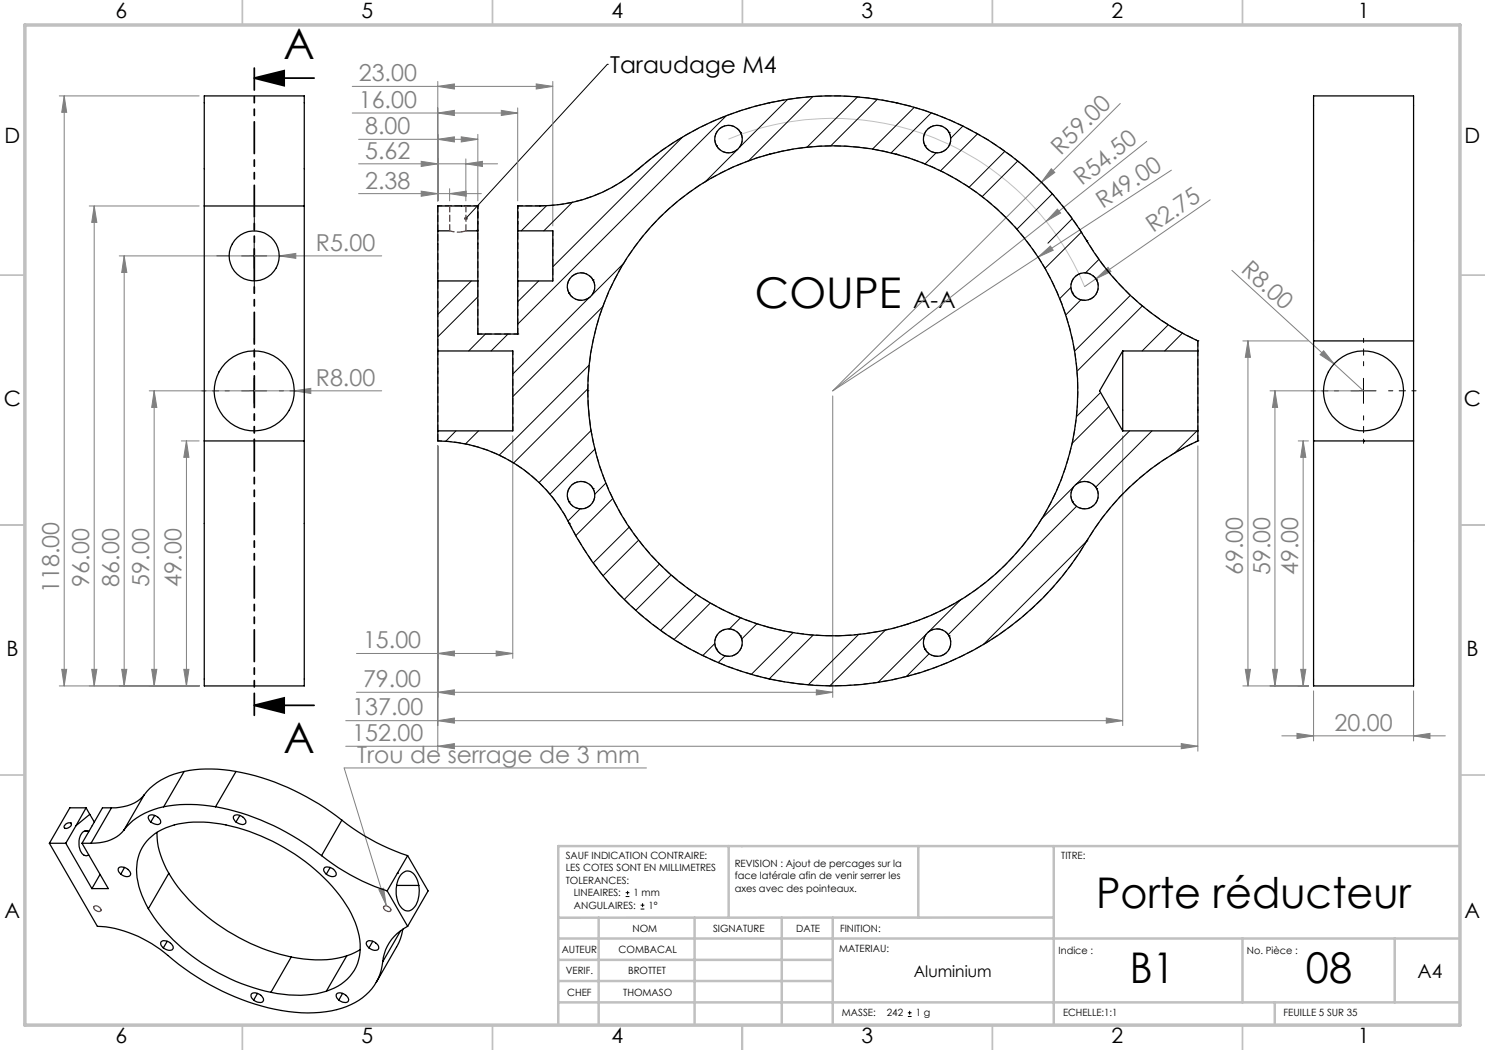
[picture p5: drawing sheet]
<svg xmlns="http://www.w3.org/2000/svg" width="297mm" height="210mm" viewBox="0 0 297 210" stroke-linecap="round" stroke-linejoin="round" font-family="sans-serif">
<g fill="none" stroke="#000" stroke-width=".2">
<path d="M121.5 12.9h.1M121.5 12.9l-28.3 30.8M48.3 51.2h5M50.8 48.7v5M48.3 78.2h5M50.8 75.7v5M270.2 78.2h5M272.7 75.7v5M125.1 179.3h.8M125.1 178.5h.8M125.5 178.2v.7M128.1 181.8h.8"/>
<path d="M128.1 181h.8M128.5 180.6v.8M181.6 203.3h.7M181.6 202.6h.7M181.9 202.2v.7"/>
</g>
<path d="M50.8 15.6l6-1.5v3zM50.8 15.6h12M50.8 141.1l6-1.5v3zM50.8 141.1h12" fill="none" stroke="#000" stroke-width=".35"/>
<g fill="none" stroke="#808080" stroke-width=".2">
<path d="M11.9 19.2h27.9M12.8 19.2l.5 3.3h-1zM12.8 19.2v118M70.4 17.3h40.2M87.6 17.3l3.3-.5v1zM87.6 16.3v23.9M107.2 16.8l3.4 .5-3.4 .5zM110.6 16.3v28.9M70.4 22.6h33.1M71.7 38.7h24.6M71.7 27.9h23.9M71.7 32.8h27.8"/>
<path d="M84.2 38.2l3.4 .5-3.4 .6zM84.2 32.3l3.4 .5-3.4 .5zM87.6 22.6l3.3-.5v1zM87.6 27.9l3.3-.5v1zM89.9 38.7l3.3-.5v1.1zM89.9 37.7v2.5M92.3 27.4l3.3 .5-3.3 .5zM93.2 32.8l3.3-.5v1zM93.2 31.8v8.4M95.6 26.9v13.3M100.3 22.1l3.2 .5-3.2 .5zM103.5 21.6v18.6"/>
<path d="M208.3 36.5l-41.8 41.7M210.3 33.8l.7 .7-2.7 2zM224 20.7l-15.7 15.8M229.3 28.3l-20.1 16M234.3 34l-67.8 44.2M242 40l-22.8 15.8M17.9 41.2h21.9M18.8 41.2l.6 3.3h-1.1zM18.8 41.2v96M23.8 51.2h26M24.8 51.2l.6 3.3h-1.1zM24.8 51.2v86"/>
<path d="M50.8 51.2h25.5M55.8 51.2l3.4-.5v1zM207.6 51.4l2.5-2.2 .5 .9zM209.2 44.3l-42.7 33.9M211.5 41.8l.6 .8-2.9 1.7zM218.5 55.1l.2 .2M219.2 55.8l-2.3 1.5M219.2 55.8l2.4-2.3 .6 .8zM246.4 54.1l20.4 18.7M29.8 78.2h20M30.8 78.2l.6 3.3h-1.1zM30.8 78.2v59"/>
<path d="M50.8 78.2h25.5M58.8 78.2l3.4-.5v1zM166.5 79.2v60.3M248.6 68.2h13.1M249.6 68.2v69M249.6 68.2l.5 3.3h-1zM254 78.2h17.7M255 78.2l.5 3.3h-1zM255 78.2v59M264.7 70.2l2.1 2.6-2.8-1.9zM266.8 72.8l5.9 5.4M36.3 88.2h3.5"/>
<path d="M37.3 88.2l.5 3.3h-1zM37.3 88.2v49M87.6 89.2v61M102.6 87.2v44.5M224.5 87.2v57.9M239.6 89.2v61M259.6 88.2h2.1M260.6 88.2l.6 3.3h-1.1zM260.6 88.2v49M11.9 137.2h27.9M12.3 133.9h1l-.5 3.3zM18.3 133.9h1.1l-.6 3.3z"/>
<path d="M24.3 133.9h1.1l-.6 3.3zM30.3 133.9h1.1l-.6 3.3zM36.8 133.9h1l-.5 3.3zM71.3 138.5h95.2M71.3 130.7h31.3M87.6 138.5l3.3-.5v1zM87.6 130.7l3.3-.5v1zM99.2 130.2l3.4 .5-3.4 .5zM163.3 138l3.2 .5-3.2 .5zM248.6 137.2h13.1M249.1 133.9h1l-.5 3.3zM254.5 133.9h1l-.5 3.3z"/>
<path d="M260.1 133.9h1.1l-.6 3.3zM262.7 138.2v10M282.7 138.2v10M69.1 149.3h170.5M69.1 144.1h155.4M87.6 149.3l3.3-.6v1zM87.6 144.1l3.3-.5v1zM129.3 153.6h-60.5l8.4 27.4M221.3 143.6l3.2 .5-3.2 .5zM236.3 148.7l3.3 .6-3.3 .4zM256.4 147.2h32.7M259.4 146.7l3.3 .5-3.3 .5z"/>
<path d="M282.7 147.2l3.3-.5v1zM75.8 177.9l.9-.2 .5 3.3z"/>
</g>
<path d="M145.7 27.8a54.5 54.5 0 0 1 71.2 29.5M148.4 169.2v.3" fill="none" stroke="#c0c0c0" stroke-width=".2"/>
<path d="M45.9 78.2h-5.5M50.9 73.2v-5.5M55.9 78.2h5.5M267.7 78.2h-5.5M272.7 73.2v-5.5M277.7 78.2h5.5M50.9 83.2v5.5M272.7 83.2v5.5" fill="none" stroke="#000" stroke-width=".2" stroke-dasharray="30.5 1.3 1.3 1.3" stroke-dashoffset="29.6"/>
<path d="M45.9 51.2h-2.5M50.9 46.2v-2.5M50.9 56.2v2.5M55.9 51.2h2.5" fill="none" stroke="#000" stroke-width=".2" stroke-dasharray="30.5 1.3 1.3 1.3"/>
<path d="M50.9 13.6v129.5" fill="none" stroke="#000" stroke-width=".35" stroke-dasharray="6.3 1.3 1.3 1.3 1.3 1.3" stroke-dashoffset="1.9"/>
<g fill="none" stroke="#c0c0c0" stroke-width=".35">
<path d="M48.5 0v5M98.5 0v5M148.5 0v5M198.5 0v5M248.5 0v5M0 55h5M292 55h5.1M0 105h5M292 105h5.1M0 155h5M292 155h5.1M48.5 205v5.1"/>
<path d="M98.5 205v5.1M148.4 205v5.1M148.5 205v5.1M198.5 205v5.1M248.5 205v5.1"/>
</g>
<g fill="none" stroke="#c0c0c0" stroke-width=".5">
<path d="M145.7 169.2v14.3M183.7 169.2v14.3M210.7 169.2v35.5M291.9 169.2h-180.2v35.5M111.9 196.2h54.6M111.9 192h54.6M111.9 187.7h180M119.7 183.5v21.2M138.9 183.5v21.2M156.4 183.5v21.2M166.5 183.5v21.2M210.7 183.5h-98.8"/>
<path d="M248.5 187.7v12.8M278.9 187.7v12.8M111.9 200.5h180M255 200.5v4.2"/>
</g>
<path d="M5 5h287v200h-287z" fill="none" stroke="#c0c0c0" stroke-width=".7"/>
<g fill="#000">
<path d="M93 43.4a.34 .34 0 0 1 .4 .1 .34 .34 0 0 1 0 .4 .34 .34 0 0 1-.4 0l.2-.2-.3 .2z"/>
<path d="M50.8 15.6l6-1.5v3zM50.8 141.1l6-1.5v3z"/>
</g>
<g fill="#808080">
<path d="M75.8 177.9l.9-.2 .5 3.3z"/>
<path d="M211.5 41.8l.6 .8-2.9 1.7z"/>
<path d="M264.7 70.2l2.1 2.6-2.8-1.9z"/>
<path d="M58.8 78.2l3.4-.5v1z"/>
<path d="M207.6 51.4l2.5-2.2 .5 .9z"/>
<path d="M219.2 55.8l2.4-2.3 .6 .8z"/>
<path d="M210.3 33.8l.7 .7-2.7 2z"/>
<path d="M55.8 51.2l3.4-.5v1z"/>
<path d="M89.9 38.7l3.3-.5v1.1zM84.2 38.2l3.4 .5-3.4 .6z"/>
<path d="M259.4 146.7l3.3 .5-3.3 .5zM282.7 147.2l3.3-.5v1z"/>
<path d="M36.8 133.9h1l-.5 3.3zM37.3 88.2l.5 3.3h-1zM30.3 133.9h1.1l-.6 3.3zM30.8 78.2l.6 3.3h-1.1zM24.3 133.9h1.1l-.6 3.3zM24.8 51.2l.6 3.3h-1.1zM12.3 133.9h1l-.5 3.3zM12.8 19.2l.5 3.3h-1zM260.1 133.9h1.1l-.6 3.3zM260.6 88.2l.6 3.3h-1.1zM249.1 133.9h1l-.5 3.3zM249.6 68.2l.5 3.3h-1zM254.5 133.9h1l-.5 3.3zM255 78.2l.5 3.3h-1z"/>
<path d="M18.3 133.9h1.1l-.6 3.3zM18.8 41.2l.6 3.3h-1.1z"/>
<path d="M87.6 149.3l3.3-.6v1zM236.3 148.7l3.3 .6-3.3 .4zM87.6 144.1l3.3-.5v1zM221.3 143.6l3.2 .5-3.2 .5zM87.6 138.5l3.3-.5v1zM163.3 138l3.2 .5-3.2 .5zM87.6 17.3l3.3-.5v1zM107.2 16.8l3.4 .5-3.4 .5zM87.6 22.6l3.3-.5v1zM100.3 22.1l3.2 .5-3.2 .5zM87.6 130.7l3.3-.5v1zM99.2 130.2l3.4 .5-3.4 .5zM87.6 27.9l3.3-.5v1zM92.3 27.4l3.3 .5-3.3 .5zM84.2 32.3l3.4 .5-3.4 .5zM93.2 32.8l3.3-.5v1z"/>
</g>
<g fill="none" stroke="#000" stroke-width=".25">
<path d="M40.9 41.2v-22h20v22M40.9 41.2v47M40.9 41.2h20M60.9 41.2v47M87.6 46.2v10M87.6 46.2v-5h8v5M87.6 46.2h2.3M87.6 56.2v14M87.6 56.2h8M93.2 46.2h2.4M95.6 46.2v10M95.6 56.2v10.6h7.9v-10.6"/>
<path d="M103.5 46.2v-5a40.8 40.8 0 0 0 13-1.2 29.9 29.9 0 0 0 11.2-6.2 59 59 0 0 1 89.6 14.4 50.1 50.1 0 0 0 22.3 20v2M103.5 46.2v10M103.5 46.2h7.1v10h-7.1M87.6 70.2v16M87.6 70.2h15v16h-15M224.5 70.2v16M224.5 70.2h15.1M224.5 70.2l-4.6 8 4.6 8M239.6 70.2v16M262.7 68.2v-49h20v49M262.7 68.2h20M262.7 68.2v20"/>
<path d="M282.7 68.2v20M40.9 88.2v49h20v-49M40.9 88.2h20M87.6 86.2v2a29.9 29.9 0 0 1 26.2 16.5 59 59 0 0 0 103.5 3.5 50.1 50.1 0 0 1 22.3-20v-2M224.5 86.2h15.1M262.7 88.2v49h20v-49M262.7 88.2h20M272.7 88.2h.1M28.9 159a7.9 7.9 0 0 1-6.6 2.6M28.9 159l-4.1 7M36.8 154.3a26.7 26.7 0 0 1 10.4 0M36.8 154.3a12.8 12.8 0 0 0-7.9 4.7"/>
<path d="M36.8 154.3l-4.1 7.1M47.2 154.3a48.2 48.2 0 0 1 21.2 9.7M47.2 154.3l-4.1 7.1M9.9 168.7l9.6 16.6a24.3 24.3 0 0 1 15.2 6.7 46.4 46.4 0 0 0 25.6 10.6 18.7 18.7 0 0 0 12.2-3 10.2 10.2 0 0 0 4.1-7.3M9.9 168.7h3.3M13.1 164.8l.5-.2a.44 .44 0 0 1 .7 .1 .44 .44 0 0 1-.3 .7l-.5 .2a.46 .46 0 0 1-.7-.1 .46 .46 0 0 1 .3-.7zM13.2 168.7l5.2 9M14.2 164.6l.1 .2M15.2 165.1l-2 3.6M16.4 168.7l5.3 9h-3.3M16.4 168.7h1.8M16.8 166.3h.8"/>
<path d="M17.2 161.6h-3.2l-4.1 7.1M17.2 161.6l-2 3.5M17.2 161.6l.8 1.3M17.6 166.3a1.27 1.27 0 0 0-1.6 1.1 3.3 3.3 0 0 0 .8 3.7l.5 .1 .4-.2M17.6 166.3h.1M18 162.9l-2.8 2.2M18 162.9l.9 1.5M20 174.9l-1.6 2.8M22.3 161.6l-4.1 7.1M22.3 161.6h-1.8l-4.1 7.1M23.7 173.6a1.64 1.64 0 0 1 2.4 1.3 1.37 1.37 0 0 1-2.1-.3l-.3-.4zM24.8 166a7.9 7.9 0 0 1-6.6 2.7"/>
<path d="M24.9 173.5l-.7 1.3M29.7 163.2a1.7 1.7 0 0 1 2.4 1.3 1.1 1.1 0 0 1-1.7 .1l-.4-.4-.3-.4zM30.9 163.1l-.7 1.3M31.4 166.5a15.5 15.5 0 0 0 2.4 8.2M32.7 161.4a13.1 13.1 0 0 0-7.9 4.6M32.7 161.4a28.8 28.8 0 0 1 10.4 0M33.8 174.7a38.1 38.1 0 0 0 19.8 15.4l4.6 1.3M33.8 174.7l-4.1 7M43.1 161.4a49.2 49.2 0 0 1 21.2 9.7M46.8 163.2a1.7 1.7 0 0 1 2.4 1.3 1.1 1.1 0 0 1-1.8 .1l-.4-.4-.3-.4zM48 163.1l-.8 1.3M64.3 171.1a41.7 41.7 0 0 0 13.1 7.1"/>
<path d="M64.9 173.5a1.77 1.77 0 0 1 2.3 1.4 1.44 1.44 0 0 1-2.3-.5l-.2-.6zM66 173.5l-.7 1.3M68.4 164a43.5 43.5 0 0 0 13.1 7.1M68.4 164l-4.1 7.1M77.4 178.2l4.1 7.1M79.3 177.1h4.4M79.5 174.7h.1M80.3 174.8a1.64 1.64 0 0 1 2.8 .5 5.9 5.9 0 0 1-.4 6.3 1.64 1.64 0 0 1-2.8-.5 5.9 5.9 0 0 1 .4-6.3zM81.5 171.1l-4.1 7.1M81.5 171.1l4.1 7.1-4.1 7.1M29.7 181.7a14.1 14.1 0 0 1-2.1-10.2 9.3 9.3 0 0 1 7.3-6.5 26.3 26.3 0 0 1 15 1.3 38.5 38.5 0 0 1 19.8 15.5 13.4 13.4 0 0 1 1.8 10.9 9.4 9.4 0 0 1-6.2 5.6M29.7 181.7a38.6 38.6 0 0 0 22.2 16.2l2.3 .6"/>
<path d="M32.2 188.4a1.68 1.68 0 0 1 2.4 1.3 1.4 1.4 0 0 1-2.1-.3l-.3-.5zM33.4 188.3l-.7 1.3M50.3 198.8a1.68 1.68 0 0 1 2.4 1.3 1.13 1.13 0 0 1-1.7 .1l-.7-.6-.1-.4zM51.5 198.7l-.8 1.3M58.2 191.4l-4 7.1M65.3 198.3a21.7 21.7 0 0 1-11.1 .2M67.5 198.7a1.76 1.76 0 0 1 2.2 1.4 1.09 1.09 0 0 1-1.7 .1 .97 .97 0 0 1-.5-1.5zM68.5 198.7l-.7 1.3M69.4 191.2a22.4 22.4 0 0 1-11.2 .2M69.4 191.2l-4.1 7.1M72 189.9l-2.6 1.3M73.3 188.4a1.66 1.66 0 0 1 2.4 1.3 1.37 1.37 0 0 1-2.1-.3l-.4-.7z"/>
<path d="M74.5 188.3l-.7 1.3M80.2 186.1l-3.6 6.2M80.6 185.8l-.1 .4a9.1 9.1 0 0 1-1.2 3.2l-4.1 7.1M81.5 185.3a8.8 8.8 0 0 0-4.9 7"/>
<circle cx="145.7" cy="27.8" r="2.75"/>
<circle cx="187.4" cy="27.8" r="2.75"/>
<circle cx="50.8" cy="51.2" r="5"/>
<circle cx="116.2" cy="57.3" r="2.75"/>
<circle cx="216.9" cy="57.3" r="2.75"/>
<circle cx="50.8" cy="78.2" r="8"/>
<circle cx="166.5" cy="78.2" r="49"/>
<circle cx="272.7" cy="78.2" r="8"/>
<circle cx="116.2" cy="99" r="2.75"/>
<circle cx="216.9" cy="99" r="2.75"/>
<circle cx="145.7" cy="128.5" r="2.75"/>
<circle cx="187.4" cy="128.5" r="2.75"/>
</g>
<g fill="none" stroke="#000" stroke-width=".2">
<path d="M157.5 19.9l-9.6 9.6M162.6 19.3l-12.9 12.9M171.5 19.4l-10.1 10M175.5 19.9l-9.3 9.3M136.5 27.4l-25.9 26M145.2 23.2l-41.7 41.6M147.4 30l-6.4 6.4M182.8 21.5l-8.3 8.3M186.3 22.6l-8.1 8M187.2 30.6l-2.2 2.2M192.6 25.2l-2.5 2.4M195.5 26.8l-7.4 7.4"/>
<path d="M201 30.3l-7.2 7.2M203.6 32.2l-7.2 7.1M208.3 36.5h.1M210.5 38.8l-7.1 7.1M93.2 43.7v.1M94.3 56.2l-6.7 6.7M95.6 59.4l-8 8M95.6 45.9l-.3 .3M107.7 56.2l-4.2 4.2M109.3 41.2l-5.1 5M114.5 40.5l-5.7 5.7M117.9 59.5l-15.3 15.3"/>
<path d="M124.7 52.7l-6.3 6.3M214.2 57.5l-2.3 2.2M214.5 43.7l-4.9 4.9M216.2 60l-3.1 3M216.3 46.4l-7.3 7.3M219.8 51.9l-2.7 2.7M226.1 59.1l-11.2 11.1M97.1 66.8l-3.4 3.4M101.6 66.8l-3.4 3.4M117.5 77.8l-14.8 14.8M117.8 73l-18 18M120.5 61.3l-17.9 18"/>
<path d="M220.1 78.5l-4.8 4.8M228.5 61.2l-13.1 13.1M233.6 65l-5.2 5.2M236.5 66.6l-3.6 3.6M91.2 86.2l-2.1 2.1M95.7 86.2l-2.6 2.6M118.2 86.1l-10.4 10.4M119 89.8l-9 9M121.2 96.6l-2.2 2.2M122.6 99.7l-7.5 7.4M214.7 97.4l-6.3 6.3M221.8 81.3l-7.4 7.4"/>
<path d="M225.9 86.2l-10.7 10.7M230.4 86.2l-11.3 11.2M239.4 86.2l-4.4 4.3M116 101.8l-2.4 2.4M125.8 105.4l-7.2 7.2M127.7 108l-7.1 7.2M131.9 112.8l-7.1 7.1M134.2 115l-7.1 7.1M139.3 118.9l-7.2 7.2M215.3 101.3l-25.6 25.6M217.3 108.2l-20.7 20.8M142.1 120.6l-7.3 7.3"/>
<path d="M142.9 128.7l-2.4 2.4M145 131.2l-1.4 1.3M148.1 123.6l-2.2 2.2M151.4 124.8l-3.1 3M158.6 126.5l-8.4 8.4M162.6 127l-8.8 8.8M171.7 126.9l-10.1 10.1M177.1 126l-11.2 11.2M185.2 126.9l-9.6 9.6M185.8 130.8l-4.5 4.5M192.1 120l-6.4 6.4"/>
</g>
<path d="M95.6 41.2v3.6M95.6 44.8v-3.6M103.6 41.2v3.6M103.6 44.8v-3.6M110.6 56.2v-7.4M217.4 48.1a50 50 0 0 0 22.2 20.1M239.6 88.2a50 50 0 0 0-22.2 20" fill="none" stroke="#000" stroke-width=".2" stroke-dasharray="1.3 .6" stroke-dashoffset=".7"/>
<g fill="none" stroke="#000" stroke-width=".2" stroke-dasharray="1.3 .6">
<path d="M127.7 33.7h.1M143.3 29.1h.1M148.1 26.5h.1M153.9 30.8h.1M153.9 20.5h.1M153.9 30.8a49 49 0 0 0-36.3 47.4M179.3 30.8h.1M179.3 20.5h.1M185 29.1h.1M189.8 26.5h.1M87.6 41.2h.1M95.6 41.2h.1"/>
<path d="M103.6 41.2h.1M108 41.2h.1M113.8 58.6h.1M118.6 56h.1M214.5 58.6h.1M217.4 48.1h.1M219.3 56h.1M95.6 66.8h.1M103.6 66.8h.1M117.6 78.2h.1M117.6 78.2a49 49 0 0 0 36.3 47.3M239.6 68.2h.1"/>
<path d="M87.6 88.2v-47M87.6 88.2h.1M118.6 97.7h.1M219.3 97.7h.1M239.6 88.2h.1M113.8 100.3h.1M113.9 104.7h.1M214.5 100.3h.1M217.4 108.2h.1M143.3 129.8h.1M148.1 127.2h.1M153.9 125.5h.1"/>
<path d="M153.9 135.8h.1M153.9 125.5a49 49 0 0 0 27.5-.6M181.4 135.3h.1M181.4 124.9h.1M185 129.8h.1M189.8 127.2h.1"/>
</g>
<path d="M103.6 41.2h4.4M108 41.2a30 30 0 0 0 19.7-7.5M110.6 48.8v-2.6" fill="none" stroke="#000" stroke-width=".2" stroke-dasharray="1.3 .6" stroke-dashoffset=".3"/>
<path d="M102.6 74.3v-4.1M113.9 104.7a30 30 0 0 0-26.3-16.5M181.4 124.9a49 49 0 0 0 34.2-47.9 49 49 0 0 0-36.3-46.2" fill="none" stroke="#000" stroke-width=".2" stroke-dasharray="1.3 .6" stroke-dashoffset=".5"/>
<path d="M87.6 41.2h8M103.6 66.8h-8M102.6 86.2v-11.9M181.4 135.3a59 59 0 0 0 36-27.1" fill="none" stroke="#000" stroke-width=".2" stroke-dasharray="1.3 .6" stroke-dashoffset=".4"/>
<g fill="none" stroke="#000" stroke-width=".2" stroke-dasharray="1.3 .6" stroke-dashoffset=".1">
<path d="M143.3 29.1a2.75 2.75 0 0 0 3.7 1.1 2.75 2.75 0 0 0 1.1-3.7M148.1 26.5a2.75 2.75 0 0 0-3.7-1.1 2.75 2.75 0 0 0-1.1 3.7M153.9 20.5a59 59 0 0 0-26.2 13.2M185 29.1a2.75 2.75 0 0 0 3.7 1.1 2.75 2.75 0 0 0 1.1-3.7M189.8 26.5a2.75 2.75 0 0 0-3.7-1.1 2.75 2.75 0 0 0-1.1 3.7M95.6 44.8v22M113.8 58.6a2.75 2.75 0 0 0 3.7 1.1 2.75 2.75 0 0 0 1.1-3.7M118.6 56a2.75 2.75 0 0 0-3.7-1.1 2.75 2.75 0 0 0-1.1 3.7M214.5 58.6a2.75 2.75 0 0 0 3.7 1.1 2.75 2.75 0 0 0 1.1-3.7M219.3 56a2.75 2.75 0 0 0-3.7-1.1 2.75 2.75 0 0 0-1.1 3.7M103.6 66.8v-22M118.6 97.7a2.75 2.75 0 0 0-3.7-1.1 2.75 2.75 0 0 0-1.1 3.7"/>
<path d="M219.3 97.7a2.75 2.75 0 0 0-3.7-1.1 2.75 2.75 0 0 0-1.1 3.7M113.8 100.3a2.75 2.75 0 0 0 3.7 1.1 2.75 2.75 0 0 0 1.1-3.7M214.5 100.3a2.75 2.75 0 0 0 3.7 1.1 2.75 2.75 0 0 0 1.1-3.7M143.3 129.8a2.75 2.75 0 0 0 3.7 1.1 2.75 2.75 0 0 0 1.1-3.7M148.1 127.2a2.75 2.75 0 0 0-3.7-1.1 2.75 2.75 0 0 0-1.1 3.7M153.9 135.8a59 59 0 0 0 27.5-.5M185 129.8a2.75 2.75 0 0 0 3.7 1.1 2.75 2.75 0 0 0 1.1-3.7M189.8 127.2a2.75 2.75 0 0 0-3.7-1.1 2.75 2.75 0 0 0-1.1 3.7"/>
</g>
<path d="M179.3 20.5a59 59 0 0 0-25.4 0M179.3 30.8a49 49 0 0 0-25.4 0M217.4 48.1a59 59 0 0 0-38.1-27.6M239.6 88.2v-20M113.9 104.7a59 59 0 0 0 40 31.1" fill="none" stroke="#000" stroke-width=".2" stroke-dasharray="1.3 .6" stroke-dashoffset=".2"/>
<path d="M90 46.2l1.1 .2h1.3M92.4 46.4l.8-.2" fill="none" stroke="#f00" stroke-width=".25" stroke-dasharray="1.3 .6" stroke-dashoffset=".4"/>
<path d="M90 46.2v-5M93.2 41.2v5" fill="none" stroke="#f00" stroke-width=".25" stroke-dasharray="1.3 .6"/>
<path d="M18.8 181.3a.97 .97 0 0 1 1.4 .9 .97 .97 0 0 1-1.4-.9zM76.8 181.3a.93 .93 0 0 1 1.3 .9 .93 .93 0 0 1-1.3-.9z" fill="none" stroke="#f00" stroke-width=".25"/>
<g font-size="8.5">
<text x="56.7" y="11.8">A</text>
<text x="151" y="61.6">COUPE</text>
<text x="56.7" y="150.7">A</text>
<text x="219.2" y="181.7">Porte réducteur</text>
<text x="226" y="196.7">B1</text>
<text x="261.2" y="196.7">08</text>
</g>
<g font-size="4.7" fill="#808080">
<text x="71.8" y="16.3">23.00</text>
<text x="71.8" y="21.6">16.00</text>
<text x="73" y="26.8">8.00</text>
<text x="73" y="31.7">5.62</text>
<text x="212.2" y="31.1" transform="rotate(-45 212.2 31.1)">R59.00</text>
<text x="73" y="37.7">2.38</text>
<text x="216.4" y="37.3" transform="rotate(-38 216.4 37.3)">R54.50</text>
<text x="220.5" y="41.8" transform="rotate(-33 220.5 41.8)">R49.00</text>
<text x="230.7" y="46.6" transform="rotate(-35 230.7 46.6)">R2.75</text>
<text x="63.2" y="50.2">R5.00</text>
<text x="248" y="54.2" transform="rotate(42 248 54.2)">R8.00</text>
<text x="63.2" y="77.2">R8.00</text>
<text x="11.8" y="118.6" transform="rotate(-90 11.8 118.6)">118.00</text>
<text x="17.8" y="117.3" transform="rotate(-90 17.8 117.3)">96.00</text>
<text x="23.8" y="117.3" transform="rotate(-90 23.8 117.3)">86.00</text>
<text x="29.8" y="117.3" transform="rotate(-90 29.8 117.3)">59.00</text>
<text x="36.3" y="117.3" transform="rotate(-90 36.3 117.3)">49.00</text>
<text x="248.6" y="115" transform="rotate(-90 248.6 115)">69.00</text>
<text x="254" y="115" transform="rotate(-90 254 115)">59.00</text>
<text x="259.7" y="115" transform="rotate(-90 259.7 115)">49.00</text>
<text x="72.6" y="129.7">15.00</text>
<text x="72.6" y="137.4">79.00</text>
<text x="70.5" y="143.1">137.00</text>
<text x="70.5" y="148.2">152.00</text>
<text x="266.9" y="146.1">20.00</text>
<text x="71.4" y="152.6">Trou de serrage de 3 mm</text>
</g>
<g font-size="4.7">
<text x="122" y="14.6">Taraudage M4</text>
<text x="182.7" y="61.6">A-A</text>
</g>
<g font-size="4.2">
<text x="23.1" y="3.6">6</text>
<text x="72.3" y="3.6">5</text>
<text x="122.3" y="3.6">4</text>
<text x="172.3" y="3.6">3</text>
<text x="222.3" y="3.6">2</text>
<text x="271.6" y="3.6">1</text>
<text x=".9" y="28.6">D</text>
<text x="292.9" y="28.6">D</text>
<text x=".8" y="81.1">C</text>
<text x="292.8" y="81.1">C</text>
<text x="1.3" y="131.1">B</text>
<text x="293.3" y="131.1">B</text>
<text x=".9" y="183.6">A</text>
<text x="292.9" y="183.6">A</text>
<text x="23.1" y="208.6">6</text>
<text x="72.3" y="208.6">5</text>
<text x="122.3" y="208.6">4</text>
<text x="172.3" y="208.6">3</text>
<text x="222.3" y="208.6">2</text>
<text x="271.6" y="208.6">1</text>
</g>
<text font-size="3.9" x="283.5" y="195.6">A4</text>
<text font-size="3.2" x="182.8" y="195.5">Aluminium</text>
<g font-size="2">
<text x="113.1" y="171.8">SAUF INDICATION CONTRAIRE:</text>
<text x="146.9" y="173.3">REVISION : Ajout de percages sur la</text>
<text x="212.3" y="171.8">TITRE:</text>
<text x="113.1" y="174.3">LES COTES SONT EN MILLIMETRES</text>
<text x="113.1" y="176.8">TOLERANCES:</text>
<text x="114.8" y="179.3">LINEAIRES:</text>
<text x="126.7" y="179.3">1 mm</text>
<text x="146.9" y="175.8">face latérale afin de venir serrer les</text>
<text x="146.9" y="178.3">axes avec des pointeaux.</text>
<text x="114.8" y="181.8">ANGULAIRES:</text>
<text x="129.7" y="181.8">1°</text>
<text x="112.4" y="190.5">AUTEUR</text>
<text x="123.7" y="190.5">COMBACAL</text>
<text x="126.5" y="186.4">NOM</text>
<text x="142.6" y="186.4">SIGNATURE</text>
<text x="159.2" y="186.4">DATE</text>
<text x="167.8" y="190.3">MATERIAU:</text>
<text x="168" y="186.4">FINITION:</text>
<text x="211.7" y="190.9">Indice :</text>
<text x="249.4" y="190.9">No. Pièce :</text>
<text x="113.1" y="194.9">VERIF.</text>
<text x="125.6" y="194.9">BROTTET</text>
<text x="113.4" y="199.2">CHEF</text>
<text x="124.6" y="199.2">THOMASO</text>
<text x="168.4" y="203.3">MASSE:</text>
<text x="177.3" y="203.3">242</text>
<text x="183.1" y="203.3">1 g</text>
<text x="212.6" y="203.3">ECHELLE:1:1</text>
<text x="256.7" y="203.3">FEUILLE 5 SUR 35</text>
</g>
</svg>
